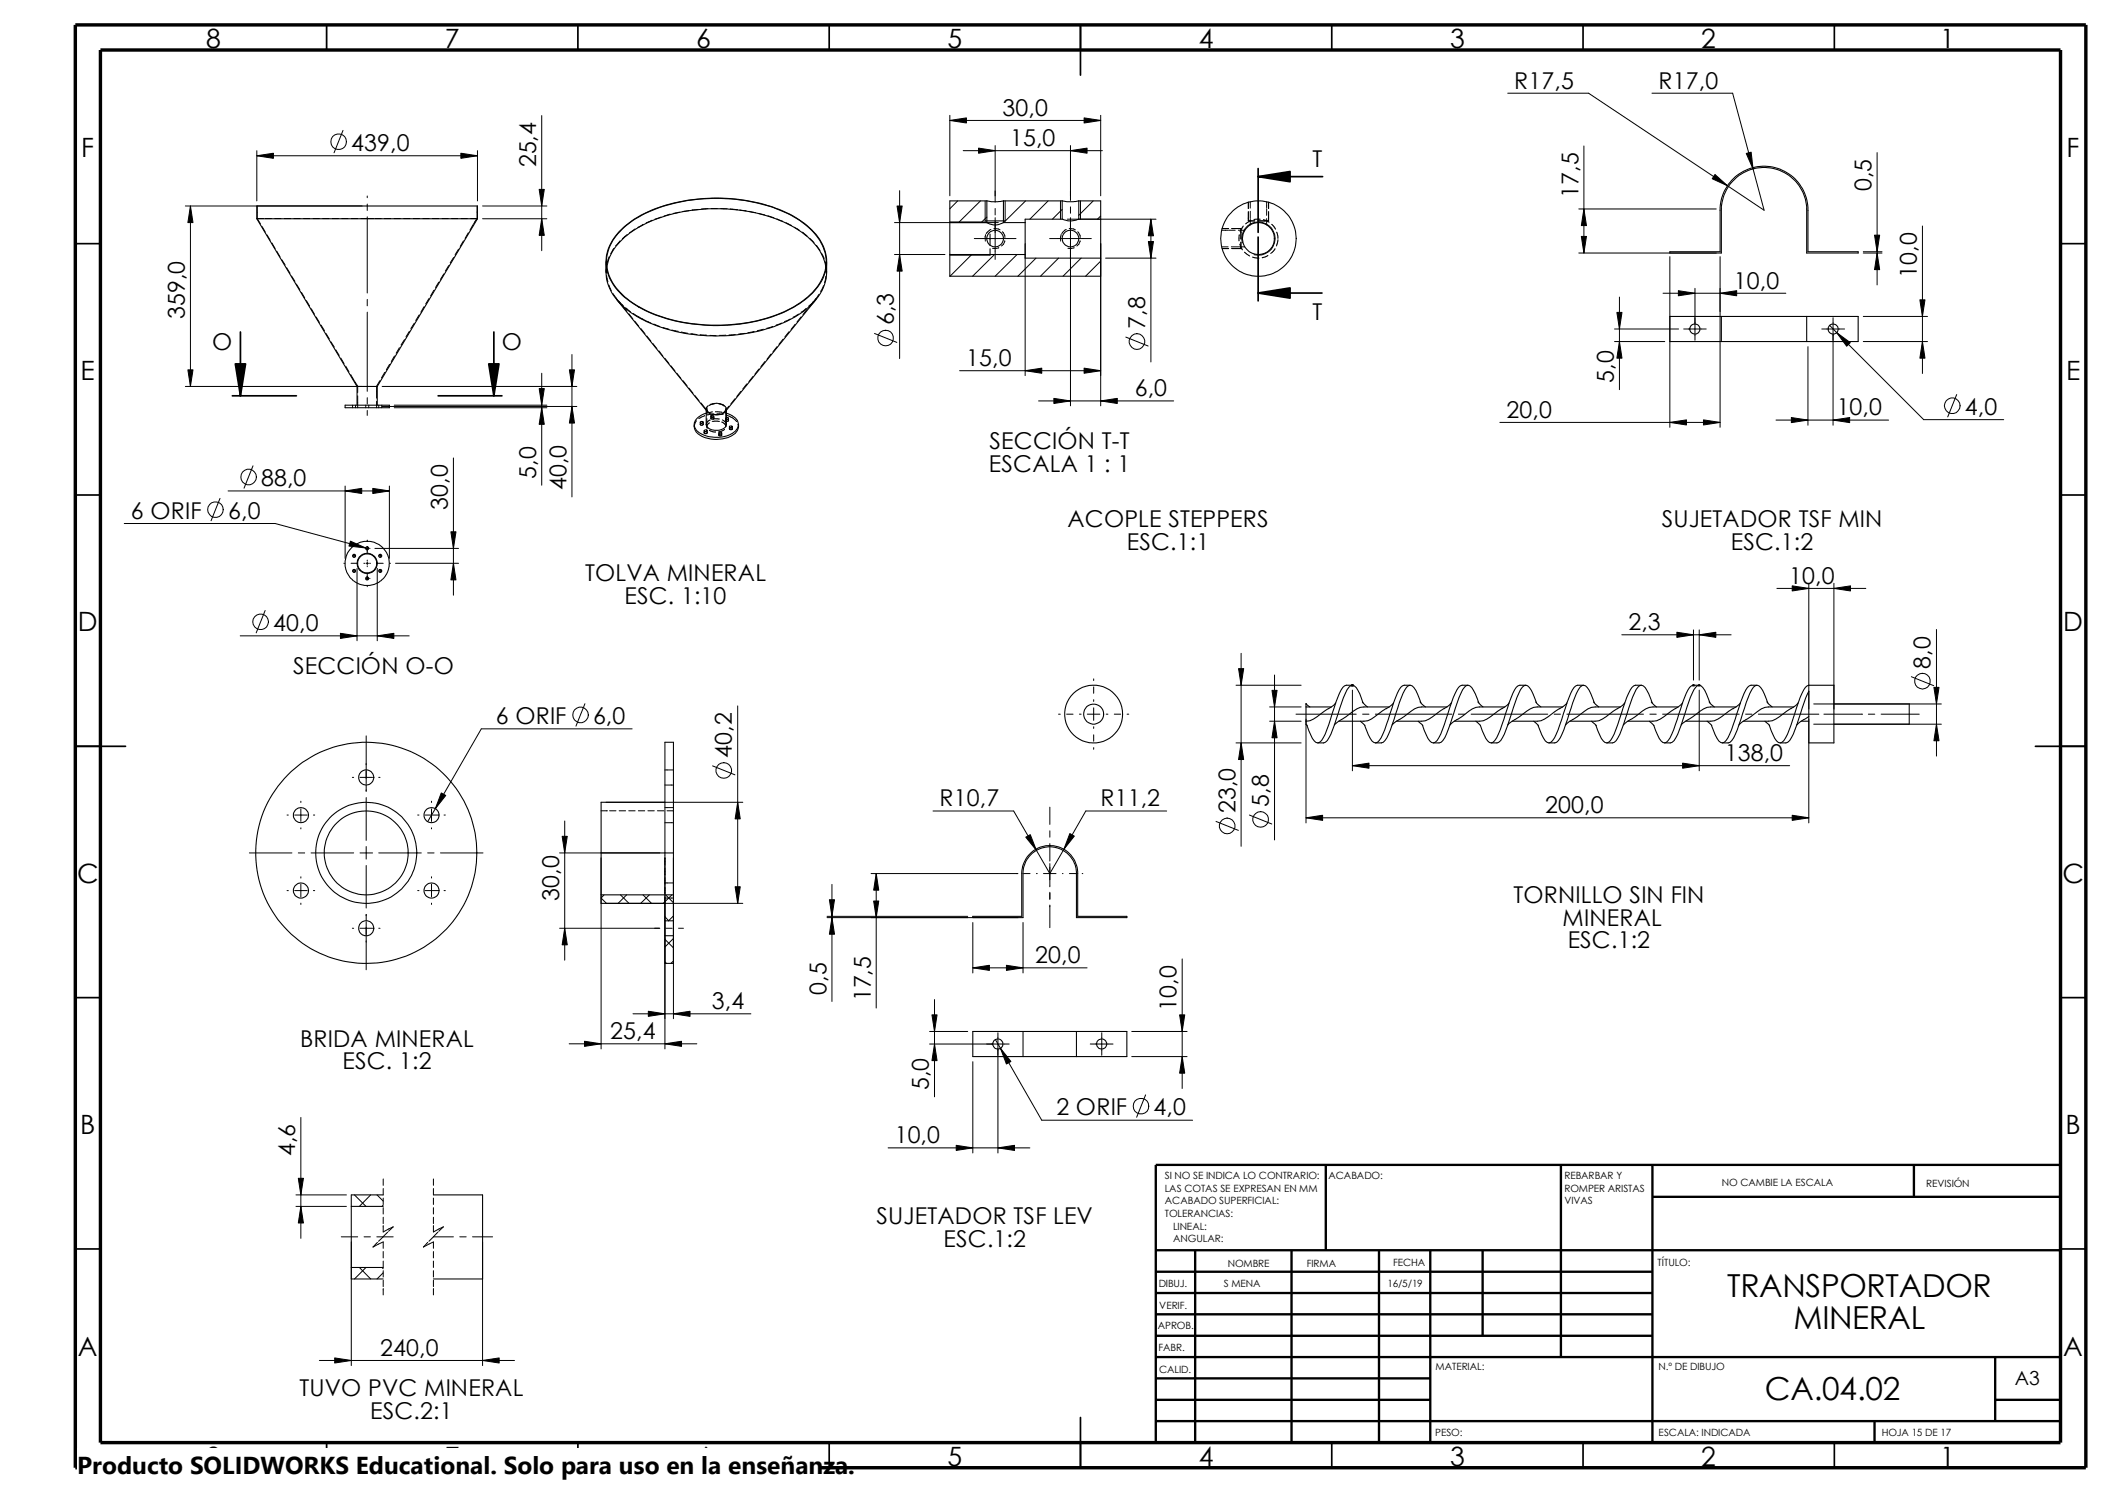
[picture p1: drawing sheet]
<svg xmlns="http://www.w3.org/2000/svg" width="420mm" height="297mm" viewBox="0 0 420 297" stroke-linecap="round" stroke-linejoin="round" font-family="sans-serif">
<g fill="none" stroke="#000" stroke-width=".34">
<path d="M65 5v4.9M115 5v4.9M165 5v4.9M215 5v9.9M265 5v4.9M315 5v4.9M365 5v4.9M250.3 35.1h12.8M250.3 33.5v12.7M15 48.5h5M250.3 47.2v12.7M250.3 58.3h12.7"/>
<path d="M410 48.5h5M46.2 78.7h12.8M47.8 66v12.7M87.2 78.7h12.7M98.3 66v12.7M15 98.5h5M410 98.5h5M15 148.5h10M405 148.5h10M15 198.5h5M410 198.5h5M15 248.5h5"/>
<path d="M410 248.5h5M65 287v5M115 287v5M165 287v5M215 282v10M265 287v5M315 287v5M365 287v5"/>
</g>
<g fill="none" stroke="#000" stroke-width=".47">
<path d="M263.8 231.7v17M310.6 231.7v38.3M328.8 238.1h81.2M328.8 231.7v55.3M380.8 231.7v6.4M410 231.7h-180v55.3M230 257.2h98.8M230 253h98.8M230 248.7h180M237.8 248.7v38.3M257 248.7v38.3M274.4 248.7v38.3"/>
<path d="M284.6 248.7v38.3M295 248.7v17M230 278.5h54.6M230 270h180M230 274.2h54.6M230 265.7h98.8M230 261.5h98.8M397 278.5h13M397 270v12.7M230 282.7h180M373 282.7v4.3"/>
</g>
<path d="M15 5h400v287h-400zM20 9.9h390v277.1h-390z" fill="none" stroke="#000" stroke-width=".68" stroke-linecap="butt"/>
<g fill="none" stroke="#000" stroke-width=".2">
<path d="M300 18.5h16.1l34.9 23.3-6.3-23.3h-16M51.1 30v10M51.1 31h43.9M68.2 26l-1.7 4.4M73.1 39v.3M95 30v10M107.8 23v26.9M179 37.9v33.4M189 24h30M189 22.9v16M190.5 40l-1.5 1.5M191.6 30h27.7"/>
<path d="M195.1 40l-4.4 4.3M196 40v3.9M198 29v11.2M200 40v3.9M204 40l-4.3 4.3M208.5 40l-3.6 3.6M211 40v3.6M213 29v10.9M215 40v3.6M217.5 40l-2.9 2.8M219 22.9v16M315.1 29v21.3"/>
<path d="M373.5 30.4v26.3M36.9 41h35.2M37.9 41v35.9M51.2 43.5h1.3M51.2 41v2.5M51.2 43.5l.6 1M52.2 45.1l.6 1.1M52.7 43.5h1.3M53.1 46.7l.7 1.1M54.1 48.3l.6 1.1M54.7 43.5h1.2M55.1 50l.6 1.1"/>
<path d="M56 51.6l.7 1.1M56.6 43.5h1.2M57 53.3l.7 1.1M58 54.9l.7 1.1M58.5 43.5h1.2M59 56.5l.6 1.1M60 58.2l.6 1.1M60.4 43.5h1.2M61 59.8l.6 1.1M62.3 43.5h1.2M64.2 43.5h1.2M66.1 43.5h1.3"/>
<path d="M68 43.5h1.3M69.9 43.5h1.3M71.8 43.5h2.5M73.1 40.6v1.3M73.1 43.1v15.2M73.1 59.6v1.2M74.6 43.5h1.3M76.5 43.5h1.3M78.4 43.5h1.3M80.3 43.5h1.3M82.2 43.5h1.3M84.1 43.5h1.3"/>
<path d="M85.3 59.4l-.6 1.1M86 43.5h1.3M86.3 57.7l-.6 1.1M87.3 56.1l-.6 1.1M87.9 43.5h1.3M88.3 54.5l-.7 1.1M89.3 52.8l-.7 1.1M89.8 43.5h1.3M90.3 51.2l-.7 1.1M91.2 49.6l-.6 1.1M91.7 43.5h1.3M92.2 47.9l-.6 1.1"/>
<path d="M93.2 46.3l-.7 1.1M94.1 44.7l-.6 1.1M94.9 43.5l-.7 1M94.9 41v2.5h-1.3M96 41h12.8M96 43.5h12.8M120.6 52.1l.1 2.3M120.7 52.9l-.1 1.2M120.7 54.8l.2 1.2M120.7 53.1v.3M121.1 56.7l.5 1.1M121.2 51.1l-.4 1.1"/>
<path d="M121.9 58.4l.8 1M122.1 49.4l-.6 1.1M122.7 59.5l.8 1M123.1 59.9l.9 .9M123.4 47.9l-.9 1M124.8 46.7l-1 .8M126.3 45.6l-1 .7M128 44.6l-1.1 .7M129.7 43.8l-1.1 .5M131.5 43.2l-1.2 .4M133.3 42.6l-1.2 .4M135.2 42.2l-1.3 .3"/>
<path d="M137.1 41.9l-1.3 .2M138.9 41.7l-1.2 .1M140.8 41.5l-1.2 .1M141.5 41.5h1.2M143.4 41.5h1.3M145.3 41.6l1.3 .1M146.6 41.7h.1M147.2 41.8l1.3 .2M149.1 42l1.2 .3M150.9 42.5l1.2 .3M152.8 42.9l1.1 .4M153.9 43.3h.1"/>
<path d="M154.6 43.6l1.1 .4M156.3 44.3l1.2 .6M158 45.2l1.1 .6M159.6 46.2l1 .8M161.1 47.4l.9 .9M162.3 59.4l-1.3 1.7M162.4 48.8l.8 1M162.9 58.5l-.7 1.1M163.4 50.4l.6 1.1M163.8 56.9l-.5 1.1M164.2 52.1l.2 1.3M164.3 53.1l.1 .8"/>
<path d="M164.3 55l-.3 1.2M164.4 52.1v2.3M164.5 54v.1M178 44.3h20.6M178 50.6h10M189 44.2h7.3M189 50.8h8M193.3 50.6l-4.3 4.3M193.8 47.5h8.3M196.1 46.7l-.1 1.3M196.3 43.2l-1.1 1.1M197.1 45.6l-.9 .9"/>
<path d="M197.7 45.5l1.3 .2M197.9 50.6l-4.4 4.3M198 41.5v1.3M198 43.3v8.3M198.7 49.3l-.6 .1h-.6M199.4 46.1l.5 .7v.4M199.9 47.9l-.3 .7-.3 .3M202.4 50.6l-4.4 4.3M204 48.5v26.2M206.1 51.4l-3.6 3.5M208.8 47.5h8.3M210.6 51.4l-3.6 3.5"/>
<path d="M211.1 46.7l-.1 1.3M211.3 41.7l-1.9 1.9M212.1 45.6l-.9 .9M212.3 43.6h17.7M212.7 45.5l1.3 .2M213 41.1v1.3M213 43.3v37.4M213.7 49.3l-.6 .1h-.6M214.4 46.1l.5 .7v.4M214.9 47.9l-.3 .7-.4 .3M215.1 51.4l-3.6 3.5M219 43l-.6 .6"/>
<path d="M219 51.9l-3 3M219 48.5v32.2M220 51.4h10M229 43.6v28.4M243.1 49.1h1.2M243.1 45.8h1.2M243.2 45.5h1.2M243.2 49.4h1.2M244.5 45.8h1.2M245 49.1h1.3M245.1 45.5h1.8v2M246.4 49.1h1.2"/>
<path d="M246.4 45.8h1.2M246.5 46.7v1.2M246.7 48.6l.5 1.1M246.9 48.2v1.2h-1.8M247.2 48.3a3.3 3.3 0 0 1 2.9-4.1 3.3 3.3 0 0 1 3.6 3.6 3.3 3.3 0 0 1-4.2 2.9M247.4 45l-.7 1.1M247.6 50.2l1 .7M248.4 40.2v1.3M248.4 42.1v1.8h1.2M248.8 40.1v1.3M248.8 42v1.3M248.8 43.5v1.2"/>
<path d="M248.9 43.9l-1.1 .6M249.2 51.1l1.3 .3M250.7 43.6h-1.2M251.4 43.7l1.1 .5M252 40.1v1.3M252 41.6v1.2M252 43.5v1.2M252.3 50.8l-1.2 .5M252.4 40.2v1.3M252.4 42.1v1.8h-2.1M253 44.6l.8 1M253.7 49.5l-.9 .9"/>
<path d="M254 46.2h.1M254 46.2l.3 1.3M254.3 47.7l-.3 1.2M314.1 50.3h27.4M314.1 41.6h27.4M322.2 59.1v18.4M330.9 58.3h24.4M332.2 51.1v33.9M337.2 57.4v10.3M342.2 51.1v33.9M370.7 50.3h3.7M370.7 50.1h3.7"/>
<path d="M382.5 45v29.3M36.9 76.9h35.2M61.9 61.4l.7 1.1M62.9 63.1l.6 1M63.9 64.7l.7 1.1M64.9 66.3l.6 1.1M65.8 68l.7 1M66.8 69.6l.7 1.1M67.8 71.2l.7 1.1M68.8 72.9l.6 1.1M69.8 74.5l.6 1.1M70.5 75.7l.7 1.1"/>
<path d="M71.2 76.8v1.3M71.2 78.7v2.4M73.1 62.1v15.8M73.1 79.1v1.3M74.9 79.8v1.3M75.6 75.7l-.7 1.1v2.4M76 76.9h38.8M76.5 74.1l-.6 1.1M77.5 72.5l-.6 1M78.5 70.8l-.6 1.1M79.5 69.2l-.7 1.1M80.5 67.6l-.7 1"/>
<path d="M81.4 65.9l-.6 1.1M82.4 64.3l-.7 1.1M83.4 62.7l-.7 1.1M84.4 61l-.7 1.1M107.8 74.3v22.2M113.8 70.5v28.3M123.9 60.9l.8 1M124.5 61.2l.9 .8M125.1 62.4l.8 1M126 62.4l2.2 1.2M126.3 63.9l.8 1M127.5 65.4l.8 1"/>
<path d="M128.3 63.7l1.2 .6M128.7 66.8l.8 1.1M129.9 68.3l.8 1M130.1 64.5l1.2 .4M131.1 69.8l.8 1M131.9 65.2l1.2 .3M132.3 71.3l.8 1M133.5 72.8l.8 1M133.7 65.7l1.3 .2M134.7 74.3l.8 1M135.6 66l1.2 .3M135.9 75.7l.8 1.1"/>
<path d="M137.1 77.2l.8 1M137.5 66.4l1.2 .1M138.3 78.7l.8 1M139.3 66.6l1.3 .1M141.2 66.7l1.3 .1M144.4 66.7h-1.3M146.2 79.3l-.8 1M146.3 66.5l-1.3 .1M147.4 77.9l-.8 1M148.2 66.3l-1.3 .2M148.6 76.4l-.8 1M149.8 74.9l-.8 1"/>
<path d="M150.1 65.9l-1.3 .3M151 73.4l-.8 1M151.9 65.5l-1.2 .3M152.2 71.9l-.8 1M153.4 70.4l-.8 1.1M153.8 64.9l-1.3 .4M154.6 69l-.8 1M155.5 64.3l-1.2 .4M155.8 67.5l-.8 1M157 66l-.8 1M157.2 63.5l-1.1 .5M158.2 64.5l-.8 1"/>
<path d="M158.9 62.5l-1.1 .6M159.4 63l-.8 1.1M160.4 61.3l-1 .8M160.6 61.6l-.8 1M161.8 60l-.9 .9M174 66.3l4.4 1.8M190.9 73.7h28.1M206.6 79.8h26.9M224 67.1l4.4 1.7M321.2 65.4h12.8M321.2 67.9h10M335 65.4h4.5"/>
<path d="M359.7 69v15.6M362.5 65.4h4.5M364 64.7l18.7 18.8h16M364.7 63.2v21.4M370.7 67.9h12.8M370.7 62.9h12.8M389.3 78.5l-1.8 4.4M43.8 99.1l-1.8 4.5M45.4 97.7h32.1M50.3 92.7l-1.7 4.4M68.7 96.7v14.4M70.1 80.6v.5"/>
<path d="M70.7 80.6v.5M72.8 80.6v.5M73.1 81.7v.9M73.4 80.6v.5M75.4 80.6v.5M75.9 80.6v.5M76 80.9h38.8M77.5 96.7v14.4M78.4 80.6h30.4M78.4 81.1h30.4M90.2 91.1v27.3M138.6 83.7l-.5 .9v.3"/>
<path d="M139.3 84v.4l.2 .2 .4-.1v-.5M139.5 80.2l1.3 1.6M139.6 84.2l-.3 .2M139.8 84.3h.1M140.1 85.7v.4M140.2 82.7l-1.2 .6M140.3 85.9l-.2 .2M140.5 81.4l.2 .5M140.5 81.4v.3M140.6 81.5l.2 .4 .4 .3M140.6 81.1v1.5M140.6 83.3l.1 1.8"/>
<path d="M140.6 86a.28 .28 0 0 1-.2 .3 .28 .28 0 0 1-.3-.2M140.7 85.1h.1M140.7 85.7v.4M140.8 80.7l-.3 .7M141.1 85.6l.7 .3h.6M141.1 84.1l-.5 .6M141.3 83.5a1.27 1.27 0 0 0-.8 1M141.4 82.8l.3 .2 .3-.1M141.6 83h.1M141.6 83l-.2 .1M141.7 83.8h1.3M141.7 81.9l-1.2 .3"/>
<path d="M141.8 82.4h1.3M141.9 82.7h-.5v.5a.62 .62 0 0 0 .8 .1l.9 .1M141.9 83.1h.1M142 82.3l-1.2 .2M142 82.8l-.1 .6M142.3 80.3l-1.2 .3M142.4 81.9l1.2 .1M142.6 80.2l-1.2 .2M142.6 82.3l1.3 .1M142.7 80.2l.5 .1M142.9 80.3h.3M143 83.8h.1"/>
<path d="M143 86.1v.5l.2 .1h.4v-.6M143.2 86.4h.1M143.2 80.3l1 .5 .3 .6M143.2 80.3l.9 .4M143.2 86.4l-.2 .1M143.5 86.4l.1 .1M143.6 83.9l.6 .4 .2 .5M143.7 83.5l.6 .4 .2 .6M144.1 85.4l-.3 .3-.8 .2M144.2 81.8l-.5 .4M144.2 82.1l.3 .1M144.4 83.3l.1 .1"/>
<path d="M144.4 81.3v1.7M144.4 83.6v1.3M144.4 81.6l-.2 .2M144.4 82.5a4.1 4.1 0 0 1 2.2 1.4M144.5 81.4v.2M144.5 81.4v.3M144.5 83.1l-.1 .1v.6l.5-.1v-.5M144.6 83.5h.1M144.6 83.5l-.2 .1M144.9 83.5v.1M145 80.8l-.8 1M145.1 84.9v.4l.2 .2 .4-.1v-.5"/>
<path d="M145.3 85.1h.1M145.3 85.1l-.2 .2M145.6 85.2l.1 .1M146.8 84.4l.1 .5M298.4 84h43.8M353.4 83.6h22.4M24.7 104.1h30l18.6 5M68.4 112.1h.2M69.8 112.1h1.3M70.2 113.6h.5M70.2 110.6h.5M70.4 110.3v.5"/>
<path d="M70.4 113.3v.5M71 113.1v14.4M71.7 113.4l-.1 .1M72.4 112.1h.2M72.8 115.1h.5M72.8 112.1h.5M72.8 109.1h.5M73.1 107.4v.2M73.1 108.8v1.4M73.1 111.4v.2M73.1 111.8v.5M73.1 112.6v.1"/>
<path d="M73.1 114v1.3M73.1 116.5v.2M73.5 115.1h.1M73.5 112.1h.2M73.5 109.1h.1M74.5 110.7h-.1M74.6 109.1h16.6M75 112.1h1.2M75.1 113.1v14.4M75.4 113.6h.5M75.4 110.6h.5M75.6 110.3v.5"/>
<path d="M75.6 113.3v.5M77.5 112.1h.2M78.7 112.1h12.5M353.5 117.1h17.7M359.9 116v25.1M364.9 116v25.1M47.8 126.5h33.6M52.7 121.5l-1.7 4.4M116.4 140l-1.8 4.4M217.6 135v.4M217.6 136.7v1.2M217.6 139.2v.3"/>
<path d="M245.9 136.3h13M246.9 130v38.4M253.6 134.3v32.8M268.9 136.3h.3M268.9 136.2l.3 .3M269.1 136.2v.3M269.1 137.3v16M269.2 136.2l-.3 .3M322.7 126.3h21.7M336.8 136.3h.3M336.8 136.2l.3 .3M336.9 125.3v10"/>
<path d="M336.9 136.2v.3M337.1 136.2l-.3 .3M337.9 136.3h.3M337.9 136.2l.3 .3M338.1 125.3v10M338.1 136.2v.3M338.1 137.3v16M338.2 136.2l-.3 .3M380.3 134.6l4.4 1.8M385.3 125.2v25.2M59.9 159.4v.2M70.1 154.6h.3"/>
<path d="M71.6 154.6h2.5M72.9 146.4v9.5M72.9 156.1v1.3M72.9 158.7v8.5M75.4 154.6h.2M85.9 159.4v.2M120.6 159.6h27.2M125.8 145h-30l-10.7 18.4M132.3 156.2h1.7M132.3 153.2h1.7M141.8 152.4l4.4 1.7M146.8 140.4v39.3"/>
<path d="M210.6 142.1h.3M212.2 142.1h1.3M214.8 142.1h.3M216.3 142.1h2.5M217.6 140.8v2.5M217.6 144.6v.3M217.6 146.2v1.2M217.6 148.7v.4M220.1 142.1h.3M221.7 142.1h1.3M224.2 142.1h.4M245.9 147.8h13"/>
<path d="M252.6 143.5h6.3M252.6 140.6h6.3M257.9 142.1h11.9M259.8 143v20.7M269.1 152.3h87M271.1 142.1h1.3M273.6 142.1h15.3M290.2 142.1h1.2M292.7 142.1h15.2M309.2 142.1h1.3M311.7 142.1h15.3M328.3 142.1h1.2"/>
<path d="M330.8 142.1h15.2M347.3 142.1h1.3M349.8 142.1h12.1M359.9 143v20.7M360.8 140h25.4M360.8 144.1h25.4M362.9 142.1h7.6M371.7 142.1h1.3M374.3 142.1h7.5M49.6 169.7h8.5M57.1 162.1h.3M57.1 177.2h.3"/>
<path d="M58.6 162.1h2.5M58.6 177.2h2.5M59.4 169.7h1.2M59.9 160.9v2.5M59.9 164.7v.2M59.9 174.4v.3M59.9 175.9v2.5M59.9 179.7v.2M61.9 169.7h8.5M62.4 162.1h.2M62.4 177.2h.2M71.6 169.7h2.5"/>
<path d="M72.9 168.4v2.5M72.9 172.2v8.4M75.4 169.7h8.4M83.1 162.1h.3M83.1 177.2h.3M84.6 162.1h2.5M84.6 177.2h2.5M85.1 169.7h1.3M85.9 160.9v2.5M85.9 164.7v.2M85.9 174.4v.3M85.9 175.9v2.5"/>
<path d="M85.9 179.7v.2M87.6 169.7h8.5M88.3 162.1h.3M88.3 177.2h.3M111.3 169.7h20M112.4 163.3v27.7M119.6 161.3h1.3M119.6 170.6v38.1M120.2 178l-.6 .6 1 1.1M120.6 179.7h27.2M121.3 161.3h1.3M123.2 161.3h1.3"/>
<path d="M123.4 178l1.7 1.7M124.7 178l-1.7 1.7M125.1 161.3h1.3M127 161.3h1.3M127.9 178l1.7 1.7M128.9 161.3h1.3M129.2 178l-1.7 1.7M130.8 161.3h1.3M132.3 169.7v39M132.3 163.7h1.7M132.3 160.7h1.7M132.3 178.6h1.7"/>
<path d="M132.3 175.6h1.7M132.4 178l1.6 1.6M132.7 161.3h1.3M133.7 178l-1.7 1.7M134 170.6v32M165.5 175.9v23.3M173.3 173.8h29.2M174.3 173.8v26.7M185.6 161.3h16.1l7.2 12.5 7.1-12.5h16.1M203.7 173.8h1.2M206.2 173.8h.2M207.6 173.8h2.5"/>
<path d="M208.9 160.6v3.4M208.9 165.3v1.2M208.9 167.8v3.5M208.9 171.8v4.6M208.9 177.5v1.4M211.4 173.8h.1M212.8 173.8h1.2M215.3 173.8h.1M241.9 163.4l4.5 1.8M248.6 162.1l4.4 1.8M259.8 162.7h100.1M70.1 184.7h.3"/>
<path d="M71.6 184.7h2.5M72.9 181.9v1.3M72.9 183.4v9.5M75.4 184.7h.2M111.3 184.7h20M132.3 191.3l.3 .3M132.3 186.9l1.7 1.7M132.3 182.4l.8 .8M132.5 184.7h1.2M134 186.7l-1.7 1.7M134 191.2l-.5 .4M134 182.2l-1 1"/>
<path d="M135 184.7h1M164.5 182.5h38M164.5 182.3h28M185.9 198.8v19.4M193.5 183.5v10M193.5 192.5h22.8M203.5 183.5v10M208.9 180v4.5M235.2 190.8v25.7M113.2 207.6h25.4M125.9 201.7h23.5M185 207.7h15.8"/>
<path d="M185 205.2h7.5M193.5 211.2v18.2M198 206.8l9.3 16h30M198.5 205.4v24M216.9 207.7h4.5M219.2 205.4v4.5M225.2 205.2h11M225.2 210.2h11M227.9 217.8l-1.8 4.4M58.9 240h10M58.9 237.7h10M59.9 222.3v24"/>
<path d="M70.5 237.7l2.3 2.3M73.7 237.7l-2.2 2.3M75 237.7l1.2 1.2M76.2 239.7l-.2 .3M76.2 234.5v1.3M76.2 236.4v1.3M76.2 238.3v1.3M86.2 234.5v1.3M86.2 236.4v1.3M86.2 238.3v1.3M176.7 228.3h28.2M67.9 246h3.3"/>
<path d="M69.9 247.1v24.6M71.5 252.1l2.2 2.3M72.4 246h1.3M72.8 252.1l-2.3 2.3M75 246h3.2M75.1 247.1l-.9 1 2-1v1.2M76 252.1l.2 .3M76.2 253.2l-1.2 1.2M76.2 240.2v1.3M76.2 242.1v1.3M76.2 243.8v1.3l2-1-.9 .8M76.2 249v1.2"/>
<path d="M76.2 250.9v1.2M76.2 252.8v1.2M76.2 254.7v1.2M76.2 256.3v1.3M76.2 246l-.9 .9M77.1 245.1l-.9 .9M85.1 247.1l-.9 1 2-1v1.2M86.2 246h4M86.2 240.2v1.3M86.2 242.1v1.3M86.2 243.8v1.3l2-1-.9 .8M86.2 249v1.2"/>
<path d="M86.2 250.9v1.2M86.2 252.8v1.2M86.2 254.7v1.2M86.2 256.3v1.3M86.2 246l-.9 .9M87.1 245.1l-.9 .9M91.5 246h1.3M94 246h4M96 247.1v24.6M63.5 270.6h38.9"/>
<circle cx="67.4" cy="28.2" r="1.56"/>
<circle cx="176.2" cy="67.3" r="1.56"/>
<circle cx="226.2" cy="67.9" r="1.55"/>
<circle cx="49.5" cy="94.9" r="1.55"/>
<circle cx="388.4" cy="80.7" r="1.56"/>
<circle cx="42.8" cy="101.4" r="1.56"/>
<circle cx="51.9" cy="123.7" r="1.56"/>
<circle cx="382.5" cy="135.5" r="1.56"/>
<circle cx="115.5" cy="142.2" r="1.55"/>
<circle cx="144" cy="153.3" r="1.55"/>
<circle cx="244.2" cy="164.3" r="1.56"/>
<circle cx="250.8" cy="163" r="1.56"/>
<circle cx="227" cy="220" r="1.56"/>
</g>
<g fill="none" stroke="#000" stroke-width=".21">
<path d="M196.3 40a8.1 8.1 0 0 0 3.3 0M196.3 40v4.3M196.3 40h-7.3v4.3M199.6 40v4.3M199.6 40h11.7M211.3 40a8 8 0 0 0 3.3 0M211.3 40v3.6M214.6 40v3.6M214.6 40h4.4v3.6M344.5 35.9a8.7 8.7 0 0 1 9.6-2.3 8.7 8.7 0 0 1 5.6 8.2v8.3h10v.2h-10.2v-8.7a8.5 8.5 0 0 0-8.5-8.3 8.5 8.5 0 0 0-8.5 8.3v8.7h-10.3v-.2h10v-8.3a8.8 8.8 0 0 1 2.3-5.9zM51.1 43.5h43.9M51.1 43.5v-2.5h43.9v2.5"/>
<path d="M51.1 43.5l19.9 33.4M95 43.5l-19.9 33.4M120.6 52.1v2a9.8 9.8 0 0 0 4.4 7.7 29.7 29.7 0 0 0 17.4 5 30.2 30.2 0 0 0 17.5-4.9 10 10 0 0 0 4.6-7.8v-2M120.7 53.1a10.8 10.8 0 0 1 5.2-7.1 31.3 31.3 0 0 1 19.7-4.3 27.1 27.1 0 0 1 15.1 5.5 9.9 9.9 0 0 1 3.6 5.9M122.6 59.5l18.1 22.4a2.73 2.73 0 0 0 3.6 0l18.1-22.4M123.2 46.1a24.3 24.3 0 0 1 14.2-6.3 33.7 33.7 0 0 1 21 3.5 11.6 11.6 0 0 1 5.9 7.2 8.8 8.8 0 0 1-3.6 8.7 27.8 27.8 0 0 1-17 5.5 30.4 30.4 0 0 1-18.4-4.8 10 10 0 0 1-4.7-8 9.2 9.2 0 0 1 2.6-5.8zM123.8 45.6a24.6 24.6 0 0 1 13.1-5.7 33.4 33.4 0 0 1 21.7 3.6 11.3 11.3 0 0 1 5.7 7.8 9.3 9.3 0 0 1-4.1 8.1 27.7 27.7 0 0 1-15.5 5.2 31.3 31.3 0 0 1-18.8-4.4 10.4 10.4 0 0 1-5.2-7.9 8.9 8.9 0 0 1 3.1-6.7zM189 44.3v6.3M189 44.3h7.3M189 50.6h15M189 50.6v4.3h30v-3.5M196 43.9h4"/>
<path d="M196.3 44.3a3.2 3.2 0 0 0 3.3 0M197 46.6v2.3M197 49.5v1.3M199.6 44.3h4.4M204 44.3v6.3M204 50.6v.8h15M211.3 43.6a4.2 4.2 0 0 0 3.3 0M211.3 43.6h-7.3v.7M214.6 43.6h4.4M219 43.6v7.8M71 76.9h4.1M71 76.9v3.7"/>
<path d="M75.1 76.9v3.7M342.5 62.9h17M342.5 67.9h17M342.5 62.9v5M342.5 62.9h-10.3v5h10.3M359.5 62.9h10.2v5h-10.2M359.5 62.9v5M68.7 80.6h8.8v.5h-8.8zM138.1 84.5a2.37 2.37 0 0 0 1.9 2.5 6.9 6.9 0 0 0 6.3-.8 2.23 2.23 0 0 0 .6-1.7M139.3 83.9a.3 .3 0 0 1 .4-.1 .3 .3 0 0 1 .2 .3 .34 .34 0 0 1-.6-.2zM140.1 85.7l.1-.1a.25 .25 0 0 1 .3-.1 .25 .25 0 0 1 .1 .3l-.3 .1zM140.5 82.2a2.73 2.73 0 0 0-2.4 2.4 3.4 3.4 0 0 0 3.3 2.3 5.4 5.4 0 0 0 5.2-1.5 1.82 1.82 0 0 0-1-2.7l-1.1-.5"/>
<path d="M140.5 81.7v2.8a2 2 0 0 0 2.5 1.1 1.65 1.65 0 0 0 1.5-1.1v-2.8M143 86a.29 .29 0 0 1 .4-.1 .29 .29 0 0 1 .2 .3l-.1 .1a.26 .26 0 0 1-.3 0 .26 .26 0 0 1-.2-.3zM144.5 83.1l.4 .1-.4 .2M145.2 84.8a.29 .29 0 0 1 .3-.1 .29 .29 0 0 1 .2 .3h-.1a.25 .25 0 0 1-.3 .1 .25 .25 0 0 1-.1-.3zM259.9 140l.7 .6M265.8 139.8l-.5 .5-2.5 1.7a4.9 4.9 0 0 1-3 1.5M269.1 136.3h-1.2a1.32 1.32 0 0 0-1.1 .9l-1 2.5a34.3 34.3 0 0 1-2.9 7.6l-.7 .5a2.05 2.05 0 0 1-1.4-1.6l-.8-1.9M271.1 139.6l1 1M271.2 139.8l-.3-.7a5.6 5.6 0 0 0-1.4-2.7l-.4-.1a2.05 2.05 0 0 0-1.4 1.6l-.7 1.8a37 37 0 0 1-2.9 7.6l-.7 .5h-1.2M277.2 139.8l-.4 .5-1 .7M280.5 136.3h-1.1a1.35 1.35 0 0 0-1.1 .9l-1 2.5a37 37 0 0 1-2.9 7.6l-.3 .4-.4 .1a2.05 2.05 0 0 1-1.5-1.6l-.7-1.9M282.5 139.6l1.1 1"/>
<path d="M282.7 139.8l-.3-.7a5.6 5.6 0 0 0-1.4-2.7l-.4-.1a2.05 2.05 0 0 0-1.5 1.6l-.7 1.8a37 37 0 0 1-2.9 7.6l-.3 .4-.4 .1h-1.2M288.8 139.8l-.5 .5-2.6 1.7a4.9 4.9 0 0 1-2.9 1.5h-5M292.1 136.3h-1.2a1.35 1.35 0 0 0-1 .9l-1.1 2.5a37 37 0 0 1-2.9 7.6l-.7 .5a2.05 2.05 0 0 1-1.4-1.6l-.8-1.9M294 139.6l1.1 1M294.2 139.8l-.2-.7a6.1 6.1 0 0 0-1.6-2.7l-.3-.1a2.05 2.05 0 0 0-1.4 1.6l-.8 1.8a37 37 0 0 1-2.8 7.6l-.4 .4-.4 .1h-1.1M300.3 139.8l-.5 .5-2.5 1.7a4.9 4.9 0 0 1-3 1.5h-5M303.6 136.3h-1.2a1.32 1.32 0 0 0-1.1 .9l-1 2.5a37 37 0 0 1-2.9 7.6l-.7 .5a2.05 2.05 0 0 1-1.4-1.6l-.8-1.9M305.6 139.6l1 1M305.7 139.8l-.3-.7a4.3 4.3 0 0 0-1.8-2.8 2.05 2.05 0 0 0-1.4 1.6l-.7 1.8a37 37 0 0 1-2.9 7.6l-.7 .5h-1.2M311.7 139.8l-.8 .8-2.2 1.4a5 5 0 0 1-2.8 1.5h-5M315 136.3h-1.1a1.35 1.35 0 0 0-1.1 .9l-1 2.5a37 37 0 0 1-2.9 7.6l-.3 .4-.4 .1a2.05 2.05 0 0 1-1.5-1.6l-.6-1.9-1-.8M317 139.6l1.1 1"/>
<path d="M317.2 139.8l-.3-.7a5.6 5.6 0 0 0-1.4-2.7l-.4-.1a2.05 2.05 0 0 0-1.5 1.6l-.7 1.8a37 37 0 0 1-2.9 7.6l-.3 .4-.4 .1h-1.2M323.3 139.8l-.5 .5-2.5 1.7a4.9 4.9 0 0 1-3 1.5h-5M326.6 136.3h-1.2a1.35 1.35 0 0 0-1 .9l-1.1 2.5a37 37 0 0 1-2.9 7.6l-.7 .5a2.05 2.05 0 0 1-1.4-1.6l-.8-1.9M328.5 139.6l1.1 1M328.7 139.8l-.2-.7a6.1 6.1 0 0 0-1.6-2.7l-.3-.1a2.05 2.05 0 0 0-1.4 1.6l-.8 1.8a37 37 0 0 1-2.8 7.6l-.8 .5h-1.1M334.8 139.8l-.9 .8-2.1 1.4a4.9 4.9 0 0 1-3 1.5h-5M338.1 136.3h-1.2a1.32 1.32 0 0 0-1.1 .9l-1 2.5a37 37 0 0 1-2.9 7.6l-.3 .4-.4 .1a2.11 2.11 0 0 1-1.4-1.6l-.8-1.9M340.1 139.6l1 1M340.2 139.8l-.3-.7a5.6 5.6 0 0 0-1.4-2.7l-.4-.1a2.11 2.11 0 0 0-1.4 1.6l-.7 1.8a37 37 0 0 1-2.9 7.6l-.7 .5h-1.2M346.2 139.8l-.4 .5-1 .7M349.5 136.3h-1.1a1.35 1.35 0 0 0-1.1 .9l-1 2.5a37 37 0 0 1-2.9 7.6l-.3 .4-.4 .1a2.05 2.05 0 0 1-1.5-1.6l-.7-1.9M351.5 139.6l1.1 1"/>
<path d="M351.7 139.8l-.2-.7a5.6 5.6 0 0 0-1.5-2.7l-.4-.1a2.05 2.05 0 0 0-1.5 1.6l-.7 1.8a37 37 0 0 1-2.8 7.6l-.4 .4-.4 .1h-1.2M357.8 139.8l-.5 .5-2.5 1.7a4.9 4.9 0 0 1-3 1.5h-5M132.3 159.6h-12.7v10.1M259.8 143.5v.6l.3 .2M259.8 140v.6M259.8 140.6v2.9M259.8 140.6h5.1M270.6 143.5l1 .8M275.8 141l-1.6 1a4.7 4.7 0 0 1-2.8 1.5h-5M276.4 140.6h-5a4.6 4.6 0 0 0-2.9 1.4l-2.3 1.6-.7 .6M278.4 143.1l-.7 .5-.7 .6M282.2 143.5l.9 .8"/>
<path d="M287.9 140.6h-5a4.4 4.4 0 0 0-2.9 1.4l-1.6 1.1M293.6 143.5l1 .8M299.4 140.6h-5a3.7 3.7 0 0 0-2.9 1.4l-2.3 1.6-.7 .6M310.9 140.6h-5a4.6 4.6 0 0 0-2.9 1.4l-2.3 1.6-.7 .6M312.9 143.1l-.7 .5-.7 .6M316.7 143.5l.9 .8M322.4 140.6h-5a4.4 4.4 0 0 0-2.9 1.4l-1.6 1.1M328.1 143.5l1 .8M333.9 140.6h-5a3.7 3.7 0 0 0-2.8 1.4l-2.4 1.6-.7 .6M339.6 143.5l1 .8M344.8 141l-1.6 1a5 5 0 0 1-2.8 1.5h-5M345.4 140.6h-5a4.6 4.6 0 0 0-2.9 1.4l-2.3 1.6-.7 .6"/>
<path d="M347.4 143.1l-.7 .5-.7 .6M351.2 143.5l.9 .8M352 144.3l.4 1a4.7 4.7 0 0 0 1.4 2.4 1.16 1.16 0 0 0 1.5-.9l1.1-2.7a33.4 33.4 0 0 1 2.8-7.4l.7-.4h5v11.5h-5v-10.3l-1 2.2a37 37 0 0 1-2.8 7.6l-.8 .5h-1.1M356.9 140.6h-5a4.4 4.4 0 0 0-2.9 1.4l-1.6 1.1M358.4 143.5h1.5M359.9 142.5l-1.7 1.1-.7 .6M364.9 140h15v4.1h-15M119.6 169.7v8.3M119.6 169.7h14.4M119.6 178v1.7h12.7v3.5M119.6 178h14.4M132.3 169.7v-22h1.7v22"/>
<path d="M134 169.7v8.3M134 178v5.2M204.7 170.1a5.6 5.6 0 0 1 6.1-1.5 5.6 5.6 0 0 1 3.6 5.2v8.5h9.8v.2h-10v-8.7a5.3 5.3 0 0 0-5.3-5.4 5.3 5.3 0 0 0-5.4 5.4v8.7h-10v-.2h9.8v-8.5a5.6 5.6 0 0 1 1.4-3.7zM132.3 183.2v2.9M132.3 186.1v5.5h1.7v-5.5M132.3 186.1h1.7M132.3 183.2h1.7M134 183.2v2.9M203.5 205.2h10.7M203.5 210.2h10.7M203.5 205.2v5M203.5 205.2h-10v5h10"/>
<path d="M214.2 205.2h10v5h-10M214.2 205.2v5M69.9 240v12.1M69.9 240h6.3M76.2 237.7h-6.3v2.3M86.2 237.7h9.8v16.7h-9.8M69.9 252.1v2.3h6.3M69.9 252.1h6.3"/>
<circle cx="198" cy="47.5" r="1.64"/>
<circle cx="213" cy="47.5" r="1.66"/>
<circle cx="250.4" cy="47.5" r="3.2"/>
<circle cx="250.4" cy="47.5" r="7.5"/>
<circle cx="337.2" cy="65.5" r="1"/>
<circle cx="364.7" cy="65.4" r=".99"/>
<circle cx="70.4" cy="110.6" r=".3"/>
<circle cx="70.4" cy="113.6" r=".29"/>
<circle cx="73" cy="112.1" r="1.89"/>
<circle cx="73" cy="109.1" r=".31"/>
<circle cx="73" cy="115.1" r=".31"/>
<circle cx="73.1" cy="112.1" r="2"/>
<circle cx="73.1" cy="112.1" r="4.4"/>
<circle cx="75.6" cy="110.6" r=".3"/>
<circle cx="75.6" cy="113.6" r=".29"/>
<circle cx="72.9" cy="154.7" r="1.51"/>
<circle cx="217.6" cy="142" r="1.99"/>
<circle cx="217.6" cy="142" r="5.8"/>
<circle cx="59.9" cy="177.1" r="1.49"/>
<circle cx="59.9" cy="162.2" r="1.49"/>
<circle cx="72.8" cy="169.6" r="8.3"/>
<circle cx="72.9" cy="169.7" r="22"/>
<circle cx="72.9" cy="169.7" r="10"/>
<circle cx="85.8" cy="162.2" r="1.49"/>
<circle cx="85.8" cy="177.1" r="1.49"/>
<circle cx="72.9" cy="184.7" r="1.52"/>
<circle cx="198.5" cy="207.7" r="1.01"/>
<circle cx="219.2" cy="207.7" r="1"/>
</g>
<g fill="#000" stroke="#000" stroke-width=".2">
<path d="M51.1 31l3.3-.5v1zM91.7 30.5l3.3 .5-3.3 .5zM189 24l3.3-.5v1zM194.7 29.5l3.3 .5-3.3 .5zM213 30l3.3-.5v1zM215.7 23.5l3.3 .5-3.3 .5zM341.2 34.7l2.5 2.3-3-1.4zM347.4 30.5l1-.2 .4 3.3zM37.9 41l.5 3.3h-1zM107.3 37.7h1l-.5 3.3zM107.8 43.5l.5 3.3h-1zM178.5 41h1l-.5 3.3z"/>
<path d="M179 50.6l.5 3.3h-1zM228.5 48h1l-.5 3.4zM229 43.6l.5 3.3h-1zM314.6 47h1l-.5 3.3zM315.1 41.6l.5 3.3h-1zM333.9 57.8l3.3 .5-3.3 .5zM342.2 58.3l3.3-.5v1zM373.5 50.3l.5 3.3h-1zM373 46.8h1l-.5 3.3zM37.4 73.6h1l-.5 3.3zM113.3 73.6h1l-.5 3.3zM204 73.7l3.3-.5v1.1z"/>
<path d="M209.7 79.2l3.3 .6-3.3 .5zM219 79.8l3.3-.6v1.1zM215.7 73.2l3.3 .5-3.3 .6zM321.7 62.1h1l-.5 3.3zM322.2 67.9l.5 3.3h-1zM365.4 66.2l2.7 2-.7 .7zM382 59.6h1l-.5 3.3zM382.5 67.9l.5 3.3h-1zM68.7 97.7l3.3-.5v1zM74.2 97.2l3.3 .5-3.3 .5zM107.3 77.3h1l-.5 3.3zM107.8 81.1l.5 3.3h-1z"/>
<path d="M113.8 80.9l.5 3.3h-1zM332.2 84l3.3-.5v1zM338.9 83.5l3.3 .5-3.3 .5zM356.4 83.1l3.3 .5-3.3 .5zM364.7 83.6l3.3-.5v1zM69.7 107.7l3.1 1.3-3.4-.4zM89.7 105.8h1l-.5 3.3zM90.2 112.1l.5 3.3h-1zM356.6 116.5l3.3 .6-3.3 .5zM364.9 117.1l3.3-.6v1.1zM67.7 126l3.3 .5-3.3 .5zM75.1 126.5l3.3-.5v1z"/>
<path d="M246.4 133h1l-.5 3.3zM333.6 125.8l3.3 .5-3.3 .5zM338.1 126.3l3.3-.5v1zM146.8 159.6l.5 3.3h-1zM246.9 147.8l.5 3.3h-1zM253.1 137.3h1l-.5 3.3zM253.6 143.5l.5 3.3h-1zM269.1 152.3l3.3-.5v1zM334.8 151.8l3.3 .5-3.3 .5zM384.8 136.7h1l-.5 3.3zM385.3 144.1l.5 3.3h-1zM87.8 157.7l.9 .5-2.1 2.7z"/>
<path d="M111.8 166.4h1.1l-.5 3.3zM146.3 176.4h1l-.5 3.3zM174.3 173.8l.5 3.3h-1zM204.1 166.5l.9-.5 1.2 3.2zM212.9 165.8l.8 .5-2 2.7zM259.8 162.7l3.3-.5v1zM356.6 162.2l3.3 .5-3.3 .5zM112.4 184.7l.5 3.3h-1.1zM165.5 182.5l.5 3.3h-1zM165 179h1l-.5 3.3zM173.8 179.2h1l-.5 3.3zM193.5 192.5l3.3-.5v1z"/>
<path d="M200.2 192l3.3 .5-3.3 .5zM116.3 207.1l3.3 .5-3.3 .6zM132.3 207.6l3.3-.5v1.1zM129 201.2l3.3 .5-3.3 .5zM134 201.7l3.3-.5v1zM185.9 207.7l.5 3.3h-1zM185.4 201.9h1l-.5 3.3zM199.1 208.5l2 2.7-.9 .5zM234.7 201.9h1l-.5 3.3zM235.2 210.2l.5 3.3h-1zM59.9 240l.5 3.3h-1zM59.4 234.4h1l-.5 3.3z"/>
<path d="M190.2 227.8l3.3 .5-3.3 .6zM198.5 228.3l3.3-.5v1.1zM66.6 270.1l3.3 .5-3.3 .5zM96 270.6l3.3-.5v1z"/>
</g>
<path d="M250.3 35.1l6.4-1v2.1zM250.3 58.3l6.4-1v2zM46.8 72.4h2.1l-1.1 6.3zM97.2 72.4h2.1l-1 6.3z" fill="#000" stroke="#000" stroke-width=".34"/>
<path d="M15.4 288h147.9v9h-147.9z" fill="#fff"/>
<g font-size="6.3">
<text x="343.6" y="258">TRANSPORTADOR</text>
<text x="356.9" y="264.4">MINERAL</text>
<text x="351.1" y="278.5">CA.04.02</text>
</g>
<g font-size="5.3">
<text x="41" y="9.6">8</text>
<text x="88.5" y="9.6">7</text>
<text x="138.5" y="9.6">6</text>
<text x="188.5" y="9.6">5</text>
<text x="238.5" y="9.6">4</text>
<text x="288.5" y="9.6">3</text>
<text x="338.5" y="9.6">2</text>
<text x="386" y="9.6">1</text>
<text x="16.2" y="31.3">F</text>
<text x="411.2" y="31.3">F</text>
<text x="16" y="75.6">E</text>
<text x="411.1" y="75.6">E</text>
<text x="15.5" y="125.6">D</text>
<text x="410.5" y="125.6">D</text>
<text x="15.3" y="175.6">C</text>
<text x="410.3" y="175.6">C</text>
<text x="16" y="225.6">B</text>
<text x="411" y="225.6">B</text>
<text x="15.5" y="269.8">A</text>
<text x="410.5" y="269.8">A</text>
<text x="41" y="291.5">8</text>
<text x="88.5" y="291.5">7</text>
<text x="138.5" y="291.5">6</text>
<text x="188.5" y="291.5">5</text>
<text x="238.5" y="291.5">4</text>
<text x="288.5" y="291.5">3</text>
<text x="338.5" y="291.5">2</text>
<text x="386" y="291.5">1</text>
</g>
<text font-size="4.9" x="15.4" y="293.2">Producto SOLIDWORKS Educational. Solo para uso en la enseñanza.</text>
<g font-size="4.6">
<text x="301.3" y="17.6">R17,5</text>
<text x="330" y="17.6">R17,0</text>
<text x="199.5" y="23">30,0</text>
<text x="69.9" y="30">439,0</text>
<text x="201" y="29">15,0</text>
<text x="106.7" y="33.3" transform="rotate(-90 106.7 33.3)">25,4</text>
<text x="261.1" y="33.2">T</text>
<text x="314" y="39.4" transform="rotate(-90 314 39.4)">17,5</text>
<text x="372.4" y="38.1" transform="rotate(-90 372.4 38.1)">0,5</text>
<text x="345" y="57.4">10,0</text>
<text x="381.4" y="55.3" transform="rotate(-90 381.4 55.3)">10,0</text>
<text x="36.8" y="63.5" transform="rotate(-90 36.8 63.5)">359,0</text>
<text x="177.8" y="64.7" transform="rotate(-90 177.8 64.7)">6,3</text>
<text x="227.8" y="65.4" transform="rotate(-90 227.8 65.4)">7,8</text>
<text x="261.1" y="63.7">T</text>
<text x="42.2" y="69.6">O</text>
<text x="99.9" y="69.6">O</text>
<text x="192.2" y="72.8">15,0</text>
<text x="321.1" y="76.2" transform="rotate(-90 321.1 76.2)">5,0</text>
<text x="225.8" y="78.8">6,0</text>
<text x="299.7" y="83.1">20,0</text>
<text x="365.4" y="82.6">10,0</text>
<text x="390.9" y="82.5">4,0</text>
<text x="196.9" y="89.3">SECCIÓN T-T</text>
<text x="106.7" y="95.2" transform="rotate(-90 106.7 95.2)">5,0</text>
<text x="196.8" y="93.8">ESCALA 1 : 1</text>
<text x="51.9" y="96.7">88,0</text>
<text x="89.1" y="101.4" transform="rotate(-90 89.1 101.4)">30,0</text>
<text x="112.7" y="97.5" transform="rotate(-90 112.7 97.5)">40,0</text>
<text x="26" y="103.2">6 ORIF</text>
<text x="45.4" y="103.2">6,0</text>
<text x="212.4" y="104.8">ACOPLE STEPPERS</text>
<text x="330.6" y="104.8">SUJETADOR TSF MIN</text>
<text x="224.2" y="109.3">ESC.1:1</text>
<text x="344.4" y="109.3">ESC.1:2</text>
<text x="116.4" y="115.7">TOLVA MINERAL</text>
<text x="356" y="116.1">10,0</text>
<text x="54.4" y="125.5">40,0</text>
<text x="124.2" y="120.2">ESC. 1:10</text>
<text x="324" y="125.3">2,3</text>
<text x="58.3" y="134">SECCIÓN O-O</text>
<text x="384.1" y="133" transform="rotate(-90 384.1 133)">8,0</text>
<text x="98.6" y="144">6 ORIF</text>
<text x="118" y="144">6,0</text>
<text x="145.6" y="150.7" transform="rotate(-90 145.6 150.7)">40,2</text>
<text x="343.2" y="151.4">138,0</text>
<text x="186.9" y="160.4">R10,7</text>
<text x="218.9" y="160.4">R11,2</text>
<text x="245.8" y="161.8" transform="rotate(-90 245.8 161.8)">23,0</text>
<text x="252.4" y="160.5" transform="rotate(-90 252.4 160.5)">5,8</text>
<text x="307.4" y="161.8">200,0</text>
<text x="111.3" y="179.2" transform="rotate(-90 111.3 179.2)">30,0</text>
<text x="301.1" y="179.6">TORNILLO SIN FIN</text>
<text x="310.9" y="184.2">MINERAL</text>
<text x="206" y="191.6">20,0</text>
<text x="311.9" y="188.7">ESC.1:2</text>
<text x="164.4" y="197.9" transform="rotate(-90 164.4 197.9)">0,5</text>
<text x="141.6" y="200.7">3,4</text>
<text x="173.2" y="199.2" transform="rotate(-90 173.2 199.2)">17,5</text>
<text x="234.1" y="201.1" transform="rotate(-90 234.1 201.1)">10,0</text>
<text x="59.7" y="208.2">BRIDA MINERAL</text>
<text x="121.4" y="206.7">25,4</text>
<text x="68.2" y="212.7">ESC. 1:2</text>
<text x="184.8" y="216.9" transform="rotate(-90 184.8 216.9)">5,0</text>
<text x="210.2" y="221.8">2 ORIF</text>
<text x="229.5" y="221.8">4,0</text>
<text x="178" y="227.4">10,0</text>
<text x="58.8" y="230" transform="rotate(-90 58.8 230)">4,6</text>
<text x="174.4" y="243.6">SUJETADOR TSF LEV</text>
<text x="187.7" y="248.1">ESC.1:2</text>
<text x="75.7" y="269.7">240,0</text>
<text x="59.6" y="277.7">TUVO PVC MINERAL</text>
<text x="73.7" y="282.2">ESC.2:1</text>
</g>
<text font-size="3.9" x="400.9" y="275.5">A3</text>
<g font-size="2">
<text x="231.8" y="234.6">SI NO SE INDICA LO CONTRARIO:</text>
<text x="231.8" y="237.1">LAS COTAS SE EXPRESAN EN MM</text>
<text x="231.8" y="239.6">ACABADO SUPERFICIAL:</text>
<text x="264.3" y="234.6">ACABADO:</text>
<text x="311.3" y="237">ROMPER ARISTAS</text>
<text x="311.3" y="239.5">VIVAS</text>
<text x="311.3" y="234.5">REBARBAR Y</text>
<text x="342.6" y="236">NO CAMBIE LA ESCALA</text>
<text x="383.3" y="236.2">REVISIÓN</text>
<text x="231.8" y="242.1">TOLERANCIAS:</text>
<text x="233.4" y="244.6">LINEAL:</text>
<text x="233.4" y="247.1">ANGULAR:</text>
<text x="260" y="252">FIRMA</text>
<text x="277.2" y="251.9">FECHA</text>
<text x="329.8" y="251.9">TÍTULO:</text>
<text x="230.5" y="256.1">DIBUJ.</text>
<text x="243.5" y="256.1">S MENA</text>
<text x="244.3" y="252">NOMBRE</text>
<text x="276.1" y="255.9">16/5/19</text>
<text x="230.7" y="260.4">VERIF.</text>
<text x="230.4" y="264.5">APROB.</text>
<text x="230.5" y="268.8">FABR.</text>
<text x="230.6" y="273.2">CALID.</text>
<text x="285.6" y="272.5">MATERIAL:</text>
<text x="330" y="272.5">N.º DE DIBUJO</text>
<text x="285.6" y="285.6">PESO:</text>
<text x="330" y="285.6">ESCALA: INDICADA</text>
<text x="374.4" y="285.6">HOJA 15 DE 17</text>
</g>
</svg>
